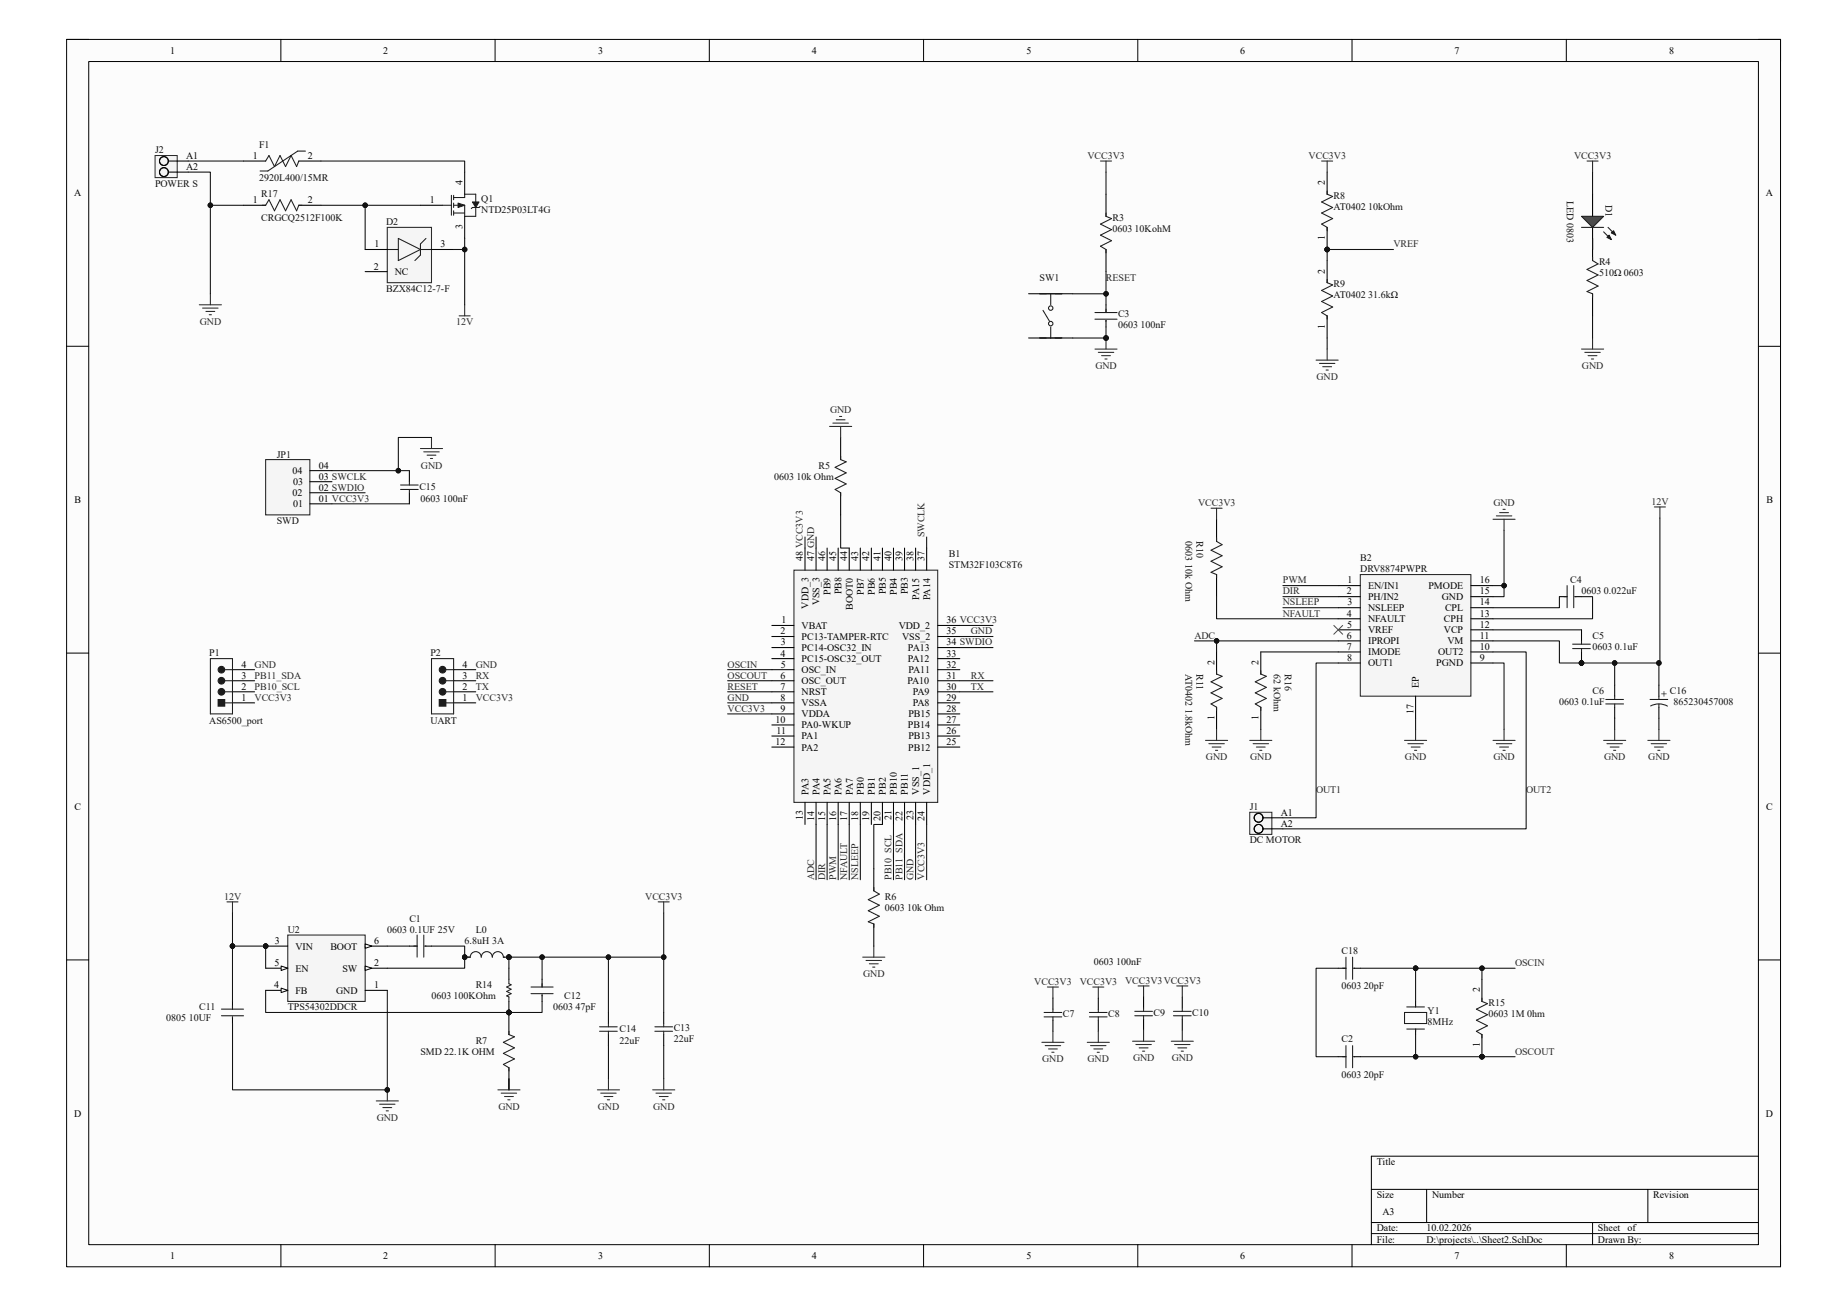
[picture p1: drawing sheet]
<svg xmlns="http://www.w3.org/2000/svg" width="297mm" height="210mm" viewBox="0 0 297 210" stroke-linecap="round" stroke-linejoin="round" font-family="sans-serif">
<path d="M10.7 6.3h275.6v197.4h-275.6z" fill-rule="evenodd" fill="#fcfcfc"/>
<path d="M10.7 6.3h275.6v197.4h-275.6z" fill="none" stroke="#000" stroke-width=".16"/>
<path d="M14.3 9.9h268.5v190.3h-268.5z" fill-rule="evenodd" fill="#fcfcfc"/>
<g fill="none" stroke="#000" stroke-width=".16">
<path d="M10.7 6.3h3.6M14.3 9.9h268.5v190.3h-268.5zM45.2 6.3v3.6M79.6 6.3v3.6M114.1 6.3v3.6M148.5 6.3v3.6M183 6.3v3.6M217.4 6.3v3.6M251.9 6.3v3.6M282.8 6.3h3.5v3.6M10.7 55.7h3.6M282.8 55.7h3.5"/>
<path d="M10.7 105h3.6M282.8 105h3.5M10.7 154.4h3.6M282.8 154.4h3.5M220.5 191.3h62.3M220.5 196.6h62.3M220.5 198.4h62.3M229.4 191.3v5.3M256.1 196.6v3.6M265 191.3v5.3M282.8 185.9h-62.3v14.3M45.2 200.2v3.5"/>
<path d="M79.6 200.2v3.5M114.1 200.2v3.5M148.5 200.2v3.5M183 200.2v3.5M217.4 200.2v3.5M251.9 200.2v3.5M286.3 200.2v3.5"/>
</g>
<path d="M127.7 91.7h23.1v37.3h-23.1z" fill-rule="evenodd" fill="#f5f5f5"/>
<path d="M127.7 91.7h23.1v37.3h-23.1z" fill="none" stroke="#262626" stroke-width=".17"/>
<g fill="none" stroke="#000" stroke-width=".17">
<path d="M129.5 88.1v3.6M131.2 88.1v3.6M133 88.1v3.6M134.8 88.1v3.6M136.6 88.1v3.6M138.3 88.1v3.6M140.1 88.1v3.6M141.9 88.1v3.6M143.7 88.1v3.6M145.5 88.1v3.6M147.2 88.1v3.6M149 88.1v3.6"/>
<path d="M124.1 100.6h3.6M124.1 102.4h3.6M124.1 104.1h3.6M124.1 105.9h3.6M124.1 107.7h3.6M124.1 109.5h3.6M124.1 111.2h3.6M124.1 113h3.6M124.1 114.8h3.6M124.1 116.6h3.6M124.1 118.4h3.6M150.8 100.6h3.5"/>
<path d="M150.8 102.4h3.5M150.8 104.1h3.5M150.8 105.9h3.5M150.8 107.7h3.5M150.8 109.5h3.5M150.8 111.2h3.5M150.8 113h3.5M150.8 114.8h3.5M150.8 116.6h3.5M150.8 118.4h3.5M124.1 120.1h3.6M129.5 129v3.6"/>
<path d="M131.2 129v3.6M133 129v3.6M134.8 129v3.6M136.6 129v3.6M138.3 129v3.6M140.1 129v3.6M141.9 129v3.6M143.7 129v3.6M145.5 129v3.6M147.2 129v3.6M149 129v3.6M150.8 120.1h3.5"/>
<path d="M215.2 155.7h1.2M217.7 155.7h1M215.2 169.9h1.2M217.7 169.9h1"/>
</g>
<path d="M215.9 155.7h.5M216.4 153.9v3.6M217.5 153.9v3.6M217.7 155.7h.2M215.9 169.9h.5M216.4 168.1v3.6M217.5 168.1v3.6M217.7 169.9h.2" fill="none" stroke="#1c1c1c" stroke-width=".17"/>
<circle cx="238.3" cy="169.9" r=".36" fill="#0e0e0e"/>
<circle cx="238.3" cy="169.9" r=".36" fill="none" stroke="#0e0e0e" stroke-width=".16"/>
<path d="M238.3 166.4v3.5" fill="none" stroke="#000" stroke-width=".17"/>
<circle cx="238.3" cy="169.9" r=".36" fill="#0e0e0e"/>
<circle cx="238.3" cy="169.9" r=".36" fill="none" stroke="#0e0e0e" stroke-width=".16"/>
<path d="M177.9 31.2v3.6M177.9 40.1v3.6M177.9 49v1.3M177.9 51.5v1.1M238.3 157.5v3.5" fill="none" stroke="#000" stroke-width=".17"/>
<path d="M177.9 34.3v.5l.8 .3-1.7 .9 1.7 .9-1.7 .9 1.7 .9-1.7 .9 .9 .5v.6M176.1 50.3h3.5M176.1 51.3h3.5M177.9 49.7v.6M177.9 51.5v.2M238.3 160.5v.5l.9 .4-1.8 .9 1.8 .9-1.8 .9 1.8 .9-1.8 .8 .9 .6v.5" fill="none" stroke="#1c1c1c" stroke-width=".17"/>
<path d="M177 25.9h1.7M177.9 25.9v1.8M176.1 56.1h3.5M176.6 56.7h2.5M177.1 57.2h1.5M177.7 57.7h.3M177.9 54.4v1.7" fill="none" stroke="#262626" stroke-width=".17"/>
<circle cx="177.9" cy="54.4" r=".36" fill="#0e0e0e"/>
<circle cx="177.9" cy="54.4" r=".36" fill="none" stroke="#0e0e0e" stroke-width=".16"/>
<path d="M256.1 31.2v3.6M256.1 36.6v3.5M165.4 54.4h7.1M165.4 47.2h7.1" fill="none" stroke="#000" stroke-width=".17"/>
<g fill="none" stroke="#1c1c1c" stroke-width=".17">
<path d="M167.2 54.4h3.5M167.2 47.2h3.5M167.7 49.9l1.1 1.8M169 47.2v1.8M169 52.6v1.8"/>
<circle cx="169" cy="49.5" r=".36"/>
<circle cx="169" cy="52" r=".36"/>
</g>
<path d="M254.3 34.8h3.6l-1.8 1.8z" fill="#4c4c4c"/>
<path d="M254.3 34.8h3.6l-1.8 1.8zM257.9 37.3l1.2 1.2M258.6 36.6l1.2 1.2" fill="none" stroke="#1c1c1c" stroke-width=".17"/>
<path d="M258.8 37.8l.3 .7-.7-.3z" fill="#1c1c1c"/>
<path d="M258.8 37.8l.3 .7-.7-.3z" fill="none" stroke="#1c1c1c" stroke-width=".17"/>
<path d="M259.1 37.5l.4-.4 .3 .7z" fill="#1c1c1c"/>
<path d="M254.3 36.6h3.6M259.1 37.5l.4-.4 .3 .7zM256.1 41.4v.5l.9 .5-1.8 .9 1.8 .9-1.8 .9 1.8 .9-1.8 .9 .9 .3v.6" fill="none" stroke="#1c1c1c" stroke-width=".17"/>
<path d="M256.1 38.3v3.6M256.1 47.2v3.6" fill="none" stroke="#000" stroke-width=".17"/>
<path d="M218.7 92.4h17.8v19.6h-17.8z" fill-rule="evenodd" fill="#f5f5f5"/>
<path d="M218.7 92.4h17.8v19.6h-17.8zM240.1 83.5h3.5M240.6 83h2.5M241.2 82.4h1.4M241.7 81.9h.3M241.9 83.5v1.8M240.1 119.1h3.5M240.6 119.6h2.5M241.9 117.3v1.8M241.2 120.1h1.4M241.7 120.7h.3" fill="none" stroke="#262626" stroke-width=".17"/>
<g fill="none" stroke="#000" stroke-width=".17">
<path d="M215.2 94.2h3.5M215.2 95.9h3.5M215.2 97.7h3.5M215.2 99.5h3.5M236.5 94.2h3.6M236.5 95.9h3.6M236.5 97.7h3.6M236.5 99.5h3.6M215.2 101.3h3.5M215.2 103.1h3.5M215.2 104.8h3.5M215.2 106.6h3.5"/>
<path d="M227.6 112v3.5M236.5 101.3h3.6M236.5 103.1h3.6M236.5 104.8h3.6M236.5 106.6h3.6"/>
</g>
<circle cx="254.3" cy="106.6" r=".36" fill="#0e0e0e"/>
<circle cx="254.3" cy="106.6" r=".36" fill="none" stroke="#0e0e0e" stroke-width=".16"/>
<path d="M254.3 104.8v1.8" fill="none" stroke="#000" stroke-width=".17"/>
<circle cx="254.3" cy="106.6" r=".36" fill="#0e0e0e"/>
<circle cx="254.3" cy="106.6" r=".36" fill="none" stroke="#0e0e0e" stroke-width=".16"/>
<g fill="none" stroke="#000" stroke-width=".17">
<path d="M135.2 70.4v3.5M135.2 79.2v3.6M250.8 95.9h1.2M253.2 95.9h1.1M254.3 101.3v1.8M259.7 110.2v1.8M259.7 113.7v1.8M140.5 139.7v3.6M140.5 148.6v3.5M169.3 160.5v1.8M169.3 164.1v1.7M176.6 160.5v1.8"/>
<path d="M176.6 164.1v1.7M183.9 160.3v1.8M183.9 163.9v1.8M190.1 160.3v1.8M190.1 163.9v1.8"/>
</g>
<g fill="none" stroke="#1c1c1c" stroke-width=".17">
<path d="M135.2 73.4v.5l.9 .4-1.8 .9 1.8 .8-1.8 .9 1.8 .9-1.8 .9 .9 .5v.6M251.5 95.9h.5M252 94.2v3.5M253.1 94.2v3.5M253.2 95.9h.2M252.9 103.6h2.8M252.9 104.3h2.8M254.3 103.1v.5M254.3 104.3v.5M258.2 113.2h2.9M258.2 112.5h2.9M259.7 112v.5"/>
<path d="M259.7 113.2v.5M140.5 142.7v.6l.9 .5-1.8 .9 1.8 .9-1.8 .9 1.8 .8-1.8 .9 .9 .4v.5M167.9 162.8h2.8M167.9 163.5h2.8M169.3 162.3v.5M169.3 163.5v.6M175.2 162.8h2.8M175.2 163.5h2.8M176.6 162.3v.5M176.6 163.5v.6M182.5 162.6h2.8M182.5 163.3h2.8"/>
<path d="M183.9 162.1v.5M183.9 163.3v.6M188.7 162.6h2.8M188.7 163.3h2.8M190.1 162.1v.5M190.1 163.3v.6"/>
</g>
<g fill="none" stroke="#262626" stroke-width=".17">
<path d="M133.4 68.6h3.6M133.9 68h2.5M134.5 67.5h1.4M135 67h.4M135.2 68.6v1.8M257.9 119.1h3.5M258.4 119.6h2.5M259.7 117.3v1.8M258.9 120.1h1.5M259.5 120.7h.3M138.7 153.9h3.6M139.3 154.5h2.5"/>
<path d="M139.8 155h1.4M140.3 155.5h.4M140.5 152.1v1.8M168.4 158.7h1.8M169.3 158.7v1.8M175.7 158.7h1.8M176.6 158.7v1.8M183 158.5h1.8M183.9 158.5v1.8M189.2 158.5h1.8M190.1 158.5v1.8M167.5 167.6h3.6"/>
<path d="M168.1 168.1h2.5M168.6 168.7h1.4M169.1 169.2h.4M169.3 165.8v1.8M174.8 167.6h3.6M175.4 168.1h2.5M175.9 168.7h1.4M176.4 169.2h.4M176.6 165.8v1.8M182.1 167.4h3.6M182.7 168h2.4M183.2 168.5h1.4"/>
<path d="M183.7 169h.4M183.9 165.7v1.7M188.3 167.4h3.6M188.9 168h2.5M189.4 168.5h1.4M189.9 169h.4M190.1 165.7v1.7"/>
</g>
<circle cx="42.7" cy="152.1" r=".36" fill="#0e0e0e"/>
<circle cx="42.7" cy="152.1" r=".36" fill="none" stroke="#0e0e0e" stroke-width=".16"/>
<path d="M46.3 150.4h12.4v10.6h-12.4z" fill-rule="evenodd" fill="#f5f5f5"/>
<path d="M46.3 150.4h12.4v10.6h-12.4z" fill="none" stroke="#262626" stroke-width=".17"/>
<path d="M42.7 152.1h3.6" fill="none" stroke="#000" stroke-width=".17"/>
<circle cx="42.7" cy="152.1" r=".36" fill="#0e0e0e"/>
<circle cx="42.7" cy="152.1" r=".36" fill="none" stroke="#0e0e0e" stroke-width=".16"/>
<path d="M58.7 152.1h3.6" fill="none" stroke="#000" stroke-width=".17"/>
<path d="M58.7 151.8l1.1 .3-1.1 .4z" fill="#fbfbfb"/>
<path d="M58.7 151.8l1.1 .3-1.1 .4z" fill="none" stroke="#000" stroke-width=".16"/>
<path d="M42.7 155.7h3.6" fill="none" stroke="#000" stroke-width=".17"/>
<path d="M45.2 155.3l1.1 .4-1.1 .4z" fill="#fbfbfb"/>
<path d="M45.2 155.3l1.1 .4-1.1 .4z" fill="none" stroke="#000" stroke-width=".16"/>
<path d="M42.7 159.3h3.6" fill="none" stroke="#000" stroke-width=".17"/>
<path d="M45.2 158.9l1.1 .4-1.1 .3z" fill="#fbfbfb"/>
<path d="M45.2 158.9l1.1 .4-1.1 .3z" fill="none" stroke="#000" stroke-width=".16"/>
<path d="M58.7 155.7h3.6" fill="none" stroke="#000" stroke-width=".17"/>
<path d="M58.7 155.3l1.1 .4-1.1 .4z" fill="#fbfbfb"/>
<path d="M58.7 155.3l1.1 .4-1.1 .4z" fill="none" stroke="#000" stroke-width=".16"/>
<path d="M58.7 159.3h3.6" fill="none" stroke="#000" stroke-width=".17"/>
<circle cx="74.7" cy="153.9" r=".36" fill="#0e0e0e"/>
<circle cx="74.7" cy="153.9" r=".36" fill="none" stroke="#0e0e0e" stroke-width=".16"/>
<circle cx="81.8" cy="153.9" r=".36" fill="#0e0e0e"/>
<circle cx="81.8" cy="153.9" r=".36" fill="none" stroke="#0e0e0e" stroke-width=".16"/>
<path d="M74.7 153.9h.9" fill="none" stroke="#000" stroke-width=".17"/>
<circle cx="74.7" cy="153.9" r=".36" fill="#0e0e0e"/>
<circle cx="74.7" cy="153.9" r=".36" fill="none" stroke="#0e0e0e" stroke-width=".16"/>
<path d="M80.9 153.9h.9" fill="none" stroke="#000" stroke-width=".17"/>
<circle cx="81.8" cy="153.9" r=".36" fill="#0e0e0e"/>
<circle cx="81.8" cy="153.9" r=".36" fill="none" stroke="#0e0e0e" stroke-width=".16"/>
<path d="M75.3 153.9h.3a.89 .89 0 0 1 .9-.9 .89 .89 0 0 1 .9 .9 .89 .89 0 0 1 .9-.9 .89 .89 0 0 1 .9 .9 .89 .89 0 0 1 .9-.9 .89 .89 0 0 1 .8 .9h.2" fill="none" stroke="#1c1c1c" stroke-width=".17"/>
<circle cx="81.8" cy="162.8" r=".36" fill="#0e0e0e"/>
<circle cx="81.8" cy="162.8" r=".36" fill="none" stroke="#0e0e0e" stroke-width=".16"/>
<path d="M81.8 155.7v1.8M81.8 161v1.8" fill="none" stroke="#000" stroke-width=".17"/>
<circle cx="81.8" cy="162.8" r=".36" fill="#0e0e0e"/>
<circle cx="81.8" cy="162.8" r=".36" fill="none" stroke="#0e0e0e" stroke-width=".16"/>
<path d="M81.8 157.5v.7l.4 .2-.7 .3 .7 .4-.7 .3 .7 .4-.7 .3 .3 .2v.7" fill="none" stroke="#1c1c1c" stroke-width=".17"/>
<circle cx="81.8" cy="162.8" r=".36" fill="#0e0e0e"/>
<circle cx="81.8" cy="162.8" r=".36" fill="none" stroke="#0e0e0e" stroke-width=".16"/>
<path d="M81.8 162.8v3.6M81.8 171.7v3.6" fill="none" stroke="#000" stroke-width=".17"/>
<circle cx="81.8" cy="162.8" r=".36" fill="#0e0e0e"/>
<circle cx="81.8" cy="162.8" r=".36" fill="none" stroke="#0e0e0e" stroke-width=".16"/>
<path d="M66.5 152.1h.6M67.1 150.4v3.5M68.1 150.4v3.5M68.3 152.1h.2M35.6 162.3h3.6M35.6 163.3h3.6M37.4 161.7v.6M37.4 163.5v.2M81.8 165.8v.6l.9 .3-1.8 .9 1.8 .9-1.8 .9 1.8 .9-1.8 .9 .9 .5v.5" fill="none" stroke="#1c1c1c" stroke-width=".17"/>
<path d="M65.8 152.1h1.3M68.3 152.1h1.1M37.4 161v1.3M37.4 163.5v1.1" fill="none" stroke="#000" stroke-width=".17"/>
<path d="M60.5 177h3.6M61 177.6h2.5M61.6 178.1h1.4M62.1 178.6h.4M62.3 175.3v1.7" fill="none" stroke="#262626" stroke-width=".17"/>
<circle cx="62.3" cy="175.3" r=".36" fill="#0e0e0e"/>
<circle cx="62.3" cy="175.3" r=".36" fill="none" stroke="#0e0e0e" stroke-width=".16"/>
<g fill="none" stroke="#262626" stroke-width=".17">
<path d="M36.5 145h1.8M37.4 145v1.8M105.8 145h1.8M106.7 145v1.8M80.1 175.3h3.5M80.6 175.8h2.5M81.1 176.3h1.4M81.7 176.9h.3M81.8 173.5v1.8M96.1 175.3h3.5M96.6 175.8h2.5M97.1 176.3h1.5"/>
<path d="M97.7 176.9h.3M97.8 173.5v1.8M105 175.3h3.5M105.5 175.8h2.5M106 176.3h1.4M106.6 176.9h.3M106.7 173.5v1.8"/>
</g>
<path d="M87.2 157.5v1.2M87.2 160v1M97.8 162.8v1.8M97.8 166.4v1.7M106.7 162.8v1.8M106.7 166.4v1.7" fill="none" stroke="#000" stroke-width=".17"/>
<path d="M85.4 158.7h3.5M85.4 159.8h3.5M87.2 158.2v.5M87.2 160v.1M96.4 165.1h2.9M96.4 165.8h2.9M97.8 164.6v.5M97.8 165.8v.6M105.3 165.1h2.9M105.3 165.8h2.9M106.7 164.6v.5M106.7 165.8v.6" fill="none" stroke="#1c1c1c" stroke-width=".17"/>
<path d="M42.7 73.9h7.1v8.9h-7.1z" fill-rule="evenodd" fill="#f5f5f5"/>
<g fill="none" stroke="#262626" stroke-width=".17">
<path d="M42.7 73.9h7.1v8.9h-7.1zM67.6 72.1h3.6M68.1 72.7h2.5M68.7 73.2h1.4M69.2 73.7h.4M69.4 70.4v1.7M194.7 81.7h1.8M195.6 81.7v1.8M266 81.5h1.8M266.9 81.5v1.8M193.9 119.1h3.5M194.4 119.6h2.5"/>
<path d="M195.6 117.3v1.8M201 119.1h3.5M201.5 119.6h2.5M202.7 117.3v1.8M265 119.1h3.5M265.5 119.6h2.5M266.8 117.3v1.8M194.9 120.1h1.4M195.5 120.7h.3M202 120.1h1.5M202.6 120.7h.3M266 120.1h1.5"/>
<path d="M266.6 120.7h.3"/>
</g>
<path d="M49.8 79.2h3.6M49.8 77.5h3.6M49.8 75.7h3.6M65.8 75.7v1.8M65.8 79.2v1.8M49.8 81h3.6M195.6 83.5v3.6M195.6 92.4v3.5M195.6 104.8v3.6M195.6 113.7v3.6M266.8 110.2v1.8M266.8 113.7v1.8" fill="none" stroke="#000" stroke-width=".17"/>
<path d="M64.4 78h2.9M64.4 78.7h2.9M65.8 77.5v.5M65.8 78.7v.5M195.6 86.5v.6l.9 .5-1.8 .9 1.8 .9-1.8 .9 1.8 .8-1.8 .9 .9 .4v.5M195.6 107.9v.5l.9 .4-1.8 .8 1.8 .9-1.8 .9 1.8 .9-1.8 .9 .9 .5v.6M265.3 112.5h2.9M265.4 113.5a2.83 2.83 0 0 1 2.7 0M266.8 112v.5M266.8 113.2v.5" fill="none" stroke="#1c1c1c" stroke-width=".17"/>
<circle cx="213.4" cy="40.1" r=".36" fill="#0e0e0e"/>
<circle cx="213.4" cy="40.1" r=".36" fill="none" stroke="#0e0e0e" stroke-width=".16"/>
<path d="M213.4 36.6v3.5" fill="none" stroke="#000" stroke-width=".17"/>
<circle cx="213.4" cy="40.1" r=".36" fill="#0e0e0e"/>
<circle cx="213.4" cy="40.1" r=".36" fill="none" stroke="#0e0e0e" stroke-width=".16"/>
<path d="M213.4 27.7v3.5M213.4 41.9v3.6M213.4 50.8v3.6M202.7 104.8v3.6M202.7 113.7v3.6" fill="none" stroke="#000" stroke-width=".17"/>
<path d="M213.4 30.7v.5l.9 .4-1.8 .9 1.8 .9-1.8 .9 1.8 .8-1.8 .9 .9 .6v.5M213.4 44.9v.6l.9 .3-1.8 .9 1.8 .9-1.8 .9 1.8 .9-1.8 .9 .9 .5v.5M202.7 107.9v.5l.9 .4-1.7 .8 1.7 .9-1.7 .9 1.7 .9-1.7 .9 .8 .5v.6" fill="none" stroke="#1c1c1c" stroke-width=".17"/>
<path d="M212.5 25.9h1.8M213.4 25.9v1.8M211.6 57.9h3.6M212.2 58.4h2.5M212.7 59h1.4M213.2 59.5h.4M213.4 56.1v1.8M225.9 119.1h3.5M226.4 119.6h2.5M227.6 117.3v1.8M226.9 120.1h1.5M227.5 120.7h.3" fill="none" stroke="#262626" stroke-width=".17"/>
<path d="M24.9 25h3.6v3.6h-3.6z" fill-rule="evenodd" fill="#f5f5f5"/>
<path d="M24.9 25h3.6v3.6h-3.6z" fill="none" stroke="#262626" stroke-width=".16"/>
<g fill="none" stroke="#000" stroke-width=".17">
<path d="M27.1 25.9h3.2M27.1 27.7h3.2"/>
<circle cx="26.4" cy="25.9" r=".71"/>
<circle cx="26.4" cy="27.7" r=".71"/>
</g>
<path d="M214.5 100.6l1.4 1.4M215.9 100.6l-1.4 1.4" fill="none" stroke="#4c4c4c" stroke-width=".16"/>
<path d="M201 130.6h3.5v3.6h-3.5z" fill-rule="evenodd" fill="#f5f5f5"/>
<path d="M201 130.6h3.5v3.6h-3.5z" fill="none" stroke="#262626" stroke-width=".16"/>
<g fill="none" stroke="#000" stroke-width=".17">
<path d="M39.2 33h3.5M48.1 33h3.5M67.6 33h3.6M74.7 27.7v3.5M74.7 34.8v3.5M203.1 131.5h3.2M203.1 133.3h3.2"/>
<circle cx="202.4" cy="133.3" r=".71"/>
<circle cx="202.4" cy="131.5" r=".71"/>
</g>
<path d="M42.2 33h.5l.6-.9 .8 1.8 .9-1.8 .9 1.8 .9-1.8 .9 1.8 .4-.9h.5M71.2 33h1.4M72.6 31.4v3.2M72.9 33h1.8v1.8h1.8v-1.4M72.9 31.8h1.8v-.6h1.8v1.3M72.9 34.3h1.8M72.9 31.4v.7M72.9 32.7v.7M72.9 33.9v.7" fill="none" stroke="#1c1c1c" stroke-width=".17"/>
<path d="M76 32.5h1l-.5 .9z" fill="#1c1c1c"/>
<path d="M76 32.5h1l-.5 .9z" fill="none" stroke="#1c1c1c" stroke-width=".16"/>
<path d="M77.2 33.2l-.2 .2h-1l-.2 .1" fill="none" stroke="#1c1c1c" stroke-width=".17"/>
<path d="M73.7 32.7l1 .3-1 .4z" fill="#1c1c1c"/>
<path d="M73.7 32.7l1 .3-1 .4z" fill="none" stroke="#1c1c1c" stroke-width=".16"/>
<path d="M62.3 36.6h7.1v8.9h-7.1z" fill-rule="evenodd" fill="#f5f5f5"/>
<path d="M62.3 36.6h7.1v8.9h-7.1zM32 49h3.6M32.6 49.5h2.5M33.1 50.1h1.4M33.6 50.6h.4M33.8 47.2v1.8" fill="none" stroke="#262626" stroke-width=".17"/>
<path d="M42.7 25.9l.6-.9 .8 1.8 .9-1.8 .9 1.8 .9-1.8 .9 1.8 .4-.9M49.1 24.3h-1.2l-4.8 3.2h-1.3M64.1 38.3l3.5 1.8-3.5 1.8zM68.5 38.3l-.9 .9v1.8l-.9 .9M62.3 40.1h1.8M67.6 40.1h1.8M36.1 109.5h1.3" fill="none" stroke="#1c1c1c" stroke-width=".17"/>
<path d="M39.2 25.9h3.5M48.1 25.9h3.5M58.7 40.1h3.6M58.7 43.7h3.6M69.4 40.1h3.5M37.4 113h3.5M37.4 111.2h3.5M37.4 109.5h3.5" fill="none" stroke="#000" stroke-width=".17"/>
<circle cx="35.6" cy="109.5" r=".53" fill="#1c1c1c"/>
<g fill="none" stroke="#1c1c1c" stroke-width=".17">
<path d="M36.1 111.2h1.3"/>
<circle cx="35.6" cy="109.5" r=".53"/>
</g>
<circle cx="35.6" cy="111.2" r=".53" fill="#1c1c1c"/>
<g fill="none" stroke="#1c1c1c" stroke-width=".17">
<path d="M36.1 113h1.3M36.1 107.7h1.3"/>
<circle cx="35.6" cy="111.2" r=".53"/>
</g>
<path d="M37.4 107.7h3.5" fill="none" stroke="#000" stroke-width=".17"/>
<circle cx="35.6" cy="107.7" r=".53" fill="#1c1c1c"/>
<circle cx="35.6" cy="107.7" r=".53" fill="none" stroke="#1c1c1c" stroke-width=".17"/>
<path d="M35.1 112.5h1v1.1h-1z" fill-rule="evenodd" fill="#1c1c1c"/>
<path d="M33.8 105.9h3.6v8.9h-3.6zM35.1 112.5h1v1.1h-1zM71.7 109.5h1.2" fill="none" stroke="#1c1c1c" stroke-width=".17"/>
<path d="M72.9 113h3.6M72.9 111.2h3.6M72.9 109.5h3.6" fill="none" stroke="#000" stroke-width=".17"/>
<circle cx="71.2" cy="109.5" r=".53" fill="#1c1c1c"/>
<g fill="none" stroke="#1c1c1c" stroke-width=".17">
<path d="M71.7 111.2h1.2"/>
<circle cx="71.2" cy="109.5" r=".53"/>
</g>
<circle cx="71.2" cy="111.2" r=".53" fill="#1c1c1c"/>
<g fill="none" stroke="#1c1c1c" stroke-width=".17">
<path d="M71.7 113h1.2M71.7 107.7h1.2"/>
<circle cx="71.2" cy="111.2" r=".53"/>
</g>
<path d="M72.9 107.7h3.6" fill="none" stroke="#000" stroke-width=".17"/>
<circle cx="71.2" cy="107.7" r=".53" fill="#1c1c1c"/>
<circle cx="71.2" cy="107.7" r=".53" fill="none" stroke="#1c1c1c" stroke-width=".17"/>
<path d="M70.6 112.5h1.1v1.1h-1.1z" fill-rule="evenodd" fill="#1c1c1c"/>
<path d="M69.4 105.9h3.5v8.9h-3.5zM70.6 112.5h1.1v1.1h-1.1zM225.9 162.8h3.5v1.8h-3.5zM226.2 165.5h2.9M226.2 161.9h2.9M227.6 161.7v.2M227.6 165.5v.3" fill="none" stroke="#1c1c1c" stroke-width=".17"/>
<path d="M255.2 25.9h1.8M256.1 25.9v1.8M73.8 50.8h1.8M74.7 49v1.8M254.3 56.1h3.6M254.8 56.7h2.5M255.4 57.2h1.4M255.9 57.7h.4M256.1 54.4v1.7" fill="none" stroke="#262626" stroke-width=".17"/>
<path d="M227.6 161v.9M227.6 165.5v.9" fill="none" stroke="#000" stroke-width=".17"/>
<path d="M215.2 155.7h-3.6v14.2h3.6M218.7 155.7h8.9" fill="none" stroke="#0e0e0e" stroke-width=".17"/>
<circle cx="227.6" cy="155.7" r=".36" fill="#0e0e0e"/>
<circle cx="227.6" cy="155.7" r=".36" fill="none" stroke="#0e0e0e" stroke-width=".16"/>
<path d="M227.6 155.7h10.7v1.8" fill="none" stroke="#0e0e0e" stroke-width=".17"/>
<circle cx="227.6" cy="155.7" r=".36" fill="#0e0e0e"/>
<circle cx="227.6" cy="155.7" r=".36" fill="none" stroke="#0e0e0e" stroke-width=".16"/>
<circle cx="238.3" cy="155.7" r=".36" fill="#0e0e0e"/>
<circle cx="238.3" cy="155.7" r=".36" fill="none" stroke="#0e0e0e" stroke-width=".16"/>
<path d="M238.3 155.7h5.3" fill="none" stroke="#0e0e0e" stroke-width=".17"/>
<circle cx="238.3" cy="155.7" r=".36" fill="#0e0e0e"/>
<circle cx="238.3" cy="155.7" r=".36" fill="none" stroke="#0e0e0e" stroke-width=".16"/>
<path d="M238.3 169.9h5.3" fill="none" stroke="#0e0e0e" stroke-width=".17"/>
<circle cx="238.3" cy="169.9" r=".36" fill="#0e0e0e"/>
<circle cx="238.3" cy="169.9" r=".36" fill="none" stroke="#0e0e0e" stroke-width=".16"/>
<path d="M177.9 52.6v1.8M117 107.7h7.1M117 109.5h7.1" fill="none" stroke="#0e0e0e" stroke-width=".17"/>
<circle cx="177.9" cy="54.4" r=".36" fill="#0e0e0e"/>
<circle cx="177.9" cy="54.4" r=".36" fill="none" stroke="#0e0e0e" stroke-width=".16"/>
<path d="M172.5 54.4h5.4" fill="none" stroke="#0e0e0e" stroke-width=".17"/>
<circle cx="177.9" cy="54.4" r=".36" fill="#0e0e0e"/>
<circle cx="177.9" cy="54.4" r=".36" fill="none" stroke="#0e0e0e" stroke-width=".16"/>
<path d="M256.1 38.3v1.8M177.9 43.7v5.3M117 111.2h7.1" fill="none" stroke="#0e0e0e" stroke-width=".17"/>
<circle cx="177.9" cy="47.2" r=".36" fill="#0e0e0e"/>
<circle cx="177.9" cy="47.2" r=".36" fill="none" stroke="#0e0e0e" stroke-width=".16"/>
<path d="M254.3 95.9h1.8v3.6h-16M240.1 103.1h10.7v3.5h3.5M240.1 101.3h14.2" fill="none" stroke="#0e0e0e" stroke-width=".17"/>
<circle cx="254.3" cy="106.6" r=".36" fill="#0e0e0e"/>
<circle cx="254.3" cy="106.6" r=".36" fill="none" stroke="#0e0e0e" stroke-width=".16"/>
<path d="M135.2 82.8v5.3h1.4M250.8 95.9v1.8h-10.7M117 114.8h7.1M117 113h7.1M154.3 100.6h5.4M147.2 132.6v8.9M37.4 146.8v5.3" fill="none" stroke="#0e0e0e" stroke-width=".17"/>
<circle cx="37.4" cy="152.1" r=".36" fill="#0e0e0e"/>
<circle cx="37.4" cy="152.1" r=".36" fill="none" stroke="#0e0e0e" stroke-width=".16"/>
<path d="M62.3 159.3v16h-24.9v-10.7" fill="none" stroke="#0e0e0e" stroke-width=".17"/>
<circle cx="62.3" cy="175.3" r=".36" fill="#0e0e0e"/>
<circle cx="62.3" cy="175.3" r=".36" fill="none" stroke="#0e0e0e" stroke-width=".16"/>
<path d="M42.7 159.3v3.5h39.1M62.3 152.1h3.5" fill="none" stroke="#0e0e0e" stroke-width=".17"/>
<circle cx="81.8" cy="162.8" r=".36" fill="#0e0e0e"/>
<circle cx="81.8" cy="162.8" r=".36" fill="none" stroke="#0e0e0e" stroke-width=".16"/>
<path d="M87.2 161v1.8h-5.4M97.8 168.1v5.4" fill="none" stroke="#0e0e0e" stroke-width=".17"/>
<circle cx="81.8" cy="162.8" r=".36" fill="#0e0e0e"/>
<circle cx="81.8" cy="162.8" r=".36" fill="none" stroke="#0e0e0e" stroke-width=".16"/>
<path d="M81.8 153.9v1.8" fill="none" stroke="#0e0e0e" stroke-width=".17"/>
<circle cx="81.8" cy="153.9" r=".36" fill="#0e0e0e"/>
<circle cx="81.8" cy="153.9" r=".36" fill="none" stroke="#0e0e0e" stroke-width=".16"/>
<path d="M87.2 153.9v3.6" fill="none" stroke="#0e0e0e" stroke-width=".17"/>
<circle cx="87.2" cy="153.9" r=".36" fill="#0e0e0e"/>
<circle cx="87.2" cy="153.9" r=".36" fill="none" stroke="#0e0e0e" stroke-width=".16"/>
<path d="M106.7 146.8v7.1h-24.9" fill="none" stroke="#0e0e0e" stroke-width=".17"/>
<circle cx="81.8" cy="153.9" r=".36" fill="#0e0e0e"/>
<circle cx="81.8" cy="153.9" r=".36" fill="none" stroke="#0e0e0e" stroke-width=".16"/>
<circle cx="87.2" cy="153.9" r=".36" fill="#0e0e0e"/>
<circle cx="87.2" cy="153.9" r=".36" fill="none" stroke="#0e0e0e" stroke-width=".16"/>
<circle cx="97.8" cy="153.9" r=".36" fill="#0e0e0e"/>
<circle cx="97.8" cy="153.9" r=".36" fill="none" stroke="#0e0e0e" stroke-width=".16"/>
<circle cx="106.7" cy="153.9" r=".36" fill="#0e0e0e"/>
<circle cx="106.7" cy="153.9" r=".36" fill="none" stroke="#0e0e0e" stroke-width=".16"/>
<path d="M256.1 27.7v3.5M53.4 75.7h12.4M206.3 94.2h8.9M206.3 95.9h8.9M206.3 97.7h8.9" fill="none" stroke="#0e0e0e" stroke-width=".17"/>
<circle cx="64.1" cy="75.7" r=".36" fill="#0e0e0e"/>
<circle cx="64.1" cy="75.7" r=".36" fill="none" stroke="#0e0e0e" stroke-width=".16"/>
<path d="M213.4 40.1h10.7M53.4 81h12.4" fill="none" stroke="#0e0e0e" stroke-width=".17"/>
<circle cx="213.4" cy="40.1" r=".36" fill="#0e0e0e"/>
<circle cx="213.4" cy="40.1" r=".36" fill="none" stroke="#0e0e0e" stroke-width=".16"/>
<path d="M213.4 40.1v1.8" fill="none" stroke="#0e0e0e" stroke-width=".17"/>
<circle cx="213.4" cy="40.1" r=".36" fill="#0e0e0e"/>
<circle cx="213.4" cy="40.1" r=".36" fill="none" stroke="#0e0e0e" stroke-width=".16"/>
<path d="M213.4 54.4v1.7M69.4 70.4h-5.3v5.3M202.7 104.8h12.5M215.2 106.6h-3.6v24.9h-5.3M240.1 104.8h5.3v28.5h-39.1M131.2 132.6v8.9M133 132.6v8.9M134.8 132.6v8.9M136.6 132.6v8.9" fill="none" stroke="#0e0e0e" stroke-width=".17"/>
<circle cx="64.1" cy="75.7" r=".36" fill="#0e0e0e"/>
<circle cx="64.1" cy="75.7" r=".36" fill="none" stroke="#0e0e0e" stroke-width=".16"/>
<path d="M51.6 33h16M256.1 50.8v3.6M138.3 132.6v8.9M141.9 132.6h-1.4v7.1M145.5 132.6v8.9" fill="none" stroke="#0e0e0e" stroke-width=".17"/>
<circle cx="58.7" cy="33" r=".36" fill="#0e0e0e"/>
<circle cx="58.7" cy="33" r=".36" fill="none" stroke="#0e0e0e" stroke-width=".16"/>
<path d="M58.7 33v7.1" fill="none" stroke="#0e0e0e" stroke-width=".17"/>
<circle cx="58.7" cy="33" r=".36" fill="#0e0e0e"/>
<circle cx="58.7" cy="33" r=".36" fill="none" stroke="#0e0e0e" stroke-width=".16"/>
<path d="M30.3 25.9h8.9M51.6 25.9h23.1v1.8M74.7 38.3v1.8h-1.8" fill="none" stroke="#0e0e0e" stroke-width=".17"/>
<circle cx="74.7" cy="40.1" r=".36" fill="#0e0e0e"/>
<circle cx="74.7" cy="40.1" r=".36" fill="none" stroke="#0e0e0e" stroke-width=".16"/>
<path d="M33.8 33h5.4" fill="none" stroke="#0e0e0e" stroke-width=".17"/>
<circle cx="33.8" cy="33" r=".36" fill="#0e0e0e"/>
<circle cx="33.8" cy="33" r=".36" fill="none" stroke="#0e0e0e" stroke-width=".16"/>
<path d="M30.3 27.7h3.5v19.5" fill="none" stroke="#0e0e0e" stroke-width=".17"/>
<circle cx="33.8" cy="33" r=".36" fill="#0e0e0e"/>
<circle cx="33.8" cy="33" r=".36" fill="none" stroke="#0e0e0e" stroke-width=".16"/>
<path d="M172.5 47.2h5.4" fill="none" stroke="#0e0e0e" stroke-width=".17"/>
<circle cx="177.9" cy="47.2" r=".36" fill="#0e0e0e"/>
<circle cx="177.9" cy="47.2" r=".36" fill="none" stroke="#0e0e0e" stroke-width=".16"/>
<path d="M74.7 40.1v8.9" fill="none" stroke="#0e0e0e" stroke-width=".17"/>
<circle cx="74.7" cy="40.1" r=".36" fill="#0e0e0e"/>
<circle cx="74.7" cy="40.1" r=".36" fill="none" stroke="#0e0e0e" stroke-width=".16"/>
<path d="M218.7 169.9h19.6" fill="none" stroke="#0e0e0e" stroke-width=".17"/>
<circle cx="227.6" cy="169.9" r=".36" fill="#0e0e0e"/>
<circle cx="227.6" cy="169.9" r=".36" fill="none" stroke="#0e0e0e" stroke-width=".16"/>
<circle cx="238.3" cy="169.9" r=".36" fill="#0e0e0e"/>
<circle cx="238.3" cy="169.9" r=".36" fill="none" stroke="#0e0e0e" stroke-width=".16"/>
<path d="M227.6 155.7v5.3" fill="none" stroke="#0e0e0e" stroke-width=".17"/>
<circle cx="227.6" cy="155.7" r=".36" fill="#0e0e0e"/>
<circle cx="227.6" cy="155.7" r=".36" fill="none" stroke="#0e0e0e" stroke-width=".16"/>
<path d="M227.6 166.4v3.5" fill="none" stroke="#0e0e0e" stroke-width=".17"/>
<circle cx="227.6" cy="169.9" r=".36" fill="#0e0e0e"/>
<circle cx="227.6" cy="169.9" r=".36" fill="none" stroke="#0e0e0e" stroke-width=".16"/>
<path d="M129.5 86.4v1.7M131.2 86.4v1.7M149 86.4v1.7M241.9 85.3v10.6h-1.8M154.3 109.5h5.4M154.3 111.2h5.4M154.3 104.1h5.4M154.3 102.4h5.4M259.7 115.5v1.8M266.8 115.5v1.8M143.7 132.6v8.9M149 132.6v8.9" fill="none" stroke="#0e0e0e" stroke-width=".17"/>
<circle cx="241.9" cy="94.2" r=".36" fill="#0e0e0e"/>
<circle cx="241.9" cy="94.2" r=".36" fill="none" stroke="#0e0e0e" stroke-width=".16"/>
<path d="M240.1 94.2h1.8" fill="none" stroke="#0e0e0e" stroke-width=".17"/>
<circle cx="241.9" cy="94.2" r=".36" fill="#0e0e0e"/>
<circle cx="241.9" cy="94.2" r=".36" fill="none" stroke="#0e0e0e" stroke-width=".16"/>
<path d="M192.1 103.1h23.1M240.1 106.6h1.8v10.7" fill="none" stroke="#0e0e0e" stroke-width=".17"/>
<circle cx="195.6" cy="103.1" r=".36" fill="#0e0e0e"/>
<circle cx="195.6" cy="103.1" r=".36" fill="none" stroke="#0e0e0e" stroke-width=".16"/>
<path d="M195.6 103.1v1.7" fill="none" stroke="#0e0e0e" stroke-width=".17"/>
<circle cx="195.6" cy="103.1" r=".36" fill="#0e0e0e"/>
<circle cx="195.6" cy="103.1" r=".36" fill="none" stroke="#0e0e0e" stroke-width=".16"/>
<path d="M53.4 79.2h5.3M195.6 95.9v3.6h19.6M266.9 83.3v23.3h-12.6M227.6 115.5v1.8" fill="none" stroke="#0e0e0e" stroke-width=".17"/>
<circle cx="254.3" cy="106.6" r=".36" fill="#0e0e0e"/>
<circle cx="254.3" cy="106.6" r=".36" fill="none" stroke="#0e0e0e" stroke-width=".16"/>
<circle cx="259.6" cy="106.6" r=".36" fill="#0e0e0e"/>
<circle cx="259.6" cy="106.6" r=".36" fill="none" stroke="#0e0e0e" stroke-width=".16"/>
<circle cx="266.8" cy="106.6" r=".36" fill="#0e0e0e"/>
<circle cx="266.8" cy="106.6" r=".36" fill="none" stroke="#0e0e0e" stroke-width=".16"/>
<path d="M266.8 106.6v3.6" fill="none" stroke="#0e0e0e" stroke-width=".17"/>
<circle cx="266.8" cy="106.6" r=".36" fill="#0e0e0e"/>
<circle cx="266.8" cy="106.6" r=".36" fill="none" stroke="#0e0e0e" stroke-width=".16"/>
<path d="M259.7 106.6v3.6" fill="none" stroke="#0e0e0e" stroke-width=".17"/>
<circle cx="259.6" cy="106.6" r=".36" fill="#0e0e0e"/>
<circle cx="259.6" cy="106.6" r=".36" fill="none" stroke="#0e0e0e" stroke-width=".16"/>
<path d="M37.4 152.1v8.9M81.8 173.5v1.8M106.7 168.1v5.4" fill="none" stroke="#0e0e0e" stroke-width=".17"/>
<circle cx="37.4" cy="152.1" r=".36" fill="#0e0e0e"/>
<circle cx="37.4" cy="152.1" r=".36" fill="none" stroke="#0e0e0e" stroke-width=".16"/>
<path d="M37.4 152.1h5.3v3.6" fill="none" stroke="#0e0e0e" stroke-width=".17"/>
<circle cx="37.4" cy="152.1" r=".36" fill="#0e0e0e"/>
<circle cx="37.4" cy="152.1" r=".36" fill="none" stroke="#0e0e0e" stroke-width=".16"/>
<circle cx="42.7" cy="152.1" r=".36" fill="#0e0e0e"/>
<circle cx="42.7" cy="152.1" r=".36" fill="none" stroke="#0e0e0e" stroke-width=".16"/>
<path d="M97.8 153.9v8.9" fill="none" stroke="#0e0e0e" stroke-width=".17"/>
<circle cx="97.8" cy="153.9" r=".36" fill="#0e0e0e"/>
<circle cx="97.8" cy="153.9" r=".36" fill="none" stroke="#0e0e0e" stroke-width=".16"/>
<path d="M106.7 153.9v8.9" fill="none" stroke="#0e0e0e" stroke-width=".17"/>
<circle cx="106.7" cy="153.9" r=".36" fill="#0e0e0e"/>
<circle cx="106.7" cy="153.9" r=".36" fill="none" stroke="#0e0e0e" stroke-width=".16"/>
<path d="M69.4 152.1h5.3v3.6h-12.4" fill="none" stroke="#0e0e0e" stroke-width=".17"/>
<circle cx="74.7" cy="153.9" r=".36" fill="#0e0e0e"/>
<circle cx="74.7" cy="153.9" r=".36" fill="none" stroke="#0e0e0e" stroke-width=".16"/>
<path d="M177.9 27.7v3.5" fill="none" stroke="#0e0e0e" stroke-width=".17"/>
<g font-size="1.6">
<text x="27.3" y="8.7">1</text>
<text x="61.6" y="8.7">2</text>
<text x="96.2" y="8.7">3</text>
<text x="130.6" y="8.7">4</text>
<text x="165.1" y="8.7">5</text>
<text x="199.4" y="8.7">6</text>
<text x="233.9" y="8.7">7</text>
<text x="268.4" y="8.7">8</text>
<text x="29.9" y="25.6">A1</text>
<text x="29.9" y="27.3">A2</text>
<text x="40.7" y="25.6">1</text>
<text x="49.5" y="25.6">2</text>
<text x="74.4" y="29.8" transform="rotate(-90 74.4 29.8)">4</text>
<text x="213.1" y="29.8" transform="rotate(-90 213.1 29.8)">2</text>
<text x="11.9" y="31.6">A</text>
<text x="40.7" y="32.7">1</text>
<text x="49.5" y="32.7">2</text>
<text x="69.1" y="32.7">1</text>
<text x="284" y="31.6">A</text>
<text x="60.2" y="39.8">1</text>
<text x="70.8" y="39.8">3</text>
<text x="74.4" y="36.9" transform="rotate(-90 74.4 36.9)">3</text>
<text x="213.1" y="38.6" transform="rotate(-90 213.1 38.6)">1</text>
<text x="60.1" y="43.3">2</text>
<text x="63.5" y="44.2">NC</text>
<text x="213.1" y="44" transform="rotate(-90 213.1 44)">2</text>
<text x="213.1" y="52.8" transform="rotate(-90 213.1 52.8)">1</text>
<text x="47" y="76.2">04</text>
<text x="51.3" y="77.1">03 SWCLK</text>
<text x="51.3" y="75.4">04</text>
<text x="12" y="80.9">B</text>
<text x="47" y="79.8">02</text>
<text x="47.1" y="78">03</text>
<text x="47.2" y="81.6">01</text>
<text x="51.3" y="80.7">01 VCC3V3</text>
<text x="51.3" y="78.9">02 SWDIO</text>
<text x="284.1" y="80.9">B</text>
<text x="129.1" y="90.3" transform="rotate(-90 129.1 90.3)">48 VCC3V3</text>
<text x="130.9" y="90.3" transform="rotate(-90 130.9 90.3)">47 GND</text>
<text x="132.7" y="90.3" transform="rotate(-90 132.7 90.3)">46</text>
<text x="133.6" y="95.6" transform="rotate(-90 133.6 95.6)">PB9</text>
<text x="134.5" y="90.3" transform="rotate(-90 134.5 90.3)">45</text>
<text x="135.3" y="95.6" transform="rotate(-90 135.3 95.6)">PB8</text>
<text x="136.2" y="90.3" transform="rotate(-90 136.2 90.3)">44</text>
<text x="138" y="90.3" transform="rotate(-90 138 90.3)">43</text>
<text x="138.9" y="95.6" transform="rotate(-90 138.9 95.6)">PB7</text>
<text x="139.8" y="90.3" transform="rotate(-90 139.8 90.3)">42</text>
<text x="140.7" y="95.6" transform="rotate(-90 140.7 95.6)">PB6</text>
<text x="141.6" y="90.3" transform="rotate(-90 141.6 90.3)">41</text>
<text x="142.5" y="95.6" transform="rotate(-90 142.5 95.6)">PB5</text>
<text x="143.3" y="90.3" transform="rotate(-90 143.3 90.3)">40</text>
<text x="144.2" y="95.6" transform="rotate(-90 144.2 95.6)">PB4</text>
<text x="145.1" y="90.3" transform="rotate(-90 145.1 90.3)">39</text>
<text x="146" y="95.5" transform="rotate(-90 146 95.5)">PB3</text>
<text x="146.9" y="90.3" transform="rotate(-90 146.9 90.3)">38</text>
<text x="148.7" y="90.3" transform="rotate(-90 148.7 90.3)">37</text>
<text x="216.6" y="95.6">2</text>
<text x="216.7" y="93.8">1</text>
<text x="220" y="94.7">EN/IN1</text>
<text x="229.7" y="94.7">PMODE</text>
<text x="238" y="93.8">16</text>
<text x="238" y="95.6">15</text>
<text x="125.6" y="100.2">1</text>
<text x="128.9" y="101.1">VBAT</text>
<text x="130" y="97.9" transform="rotate(-90 130 97.9)">VDD_3</text>
<text x="131.8" y="97.4" transform="rotate(-90 131.8 97.4)">VSS_3</text>
<text x="137.1" y="98" transform="rotate(-90 137.1 98)">BOOT0</text>
<text x="144.5" y="101.1">VDD_2</text>
<text x="147.8" y="96.5" transform="rotate(-90 147.8 96.5)">PA15</text>
<text x="149.6" y="96.5" transform="rotate(-90 149.6 96.5)">PA14</text>
<text x="152.2" y="100.2">36 VCC3V3</text>
<text x="216.6" y="99.1">4</text>
<text x="216.6" y="100.9">5</text>
<text x="216.7" y="97.4">3</text>
<text x="220" y="96.5">PH/IN2</text>
<text x="220" y="98.3">NSLEEP</text>
<text x="220" y="100">NFAULT</text>
<text x="220" y="101.8">VREF</text>
<text x="231.9" y="96.5">GND</text>
<text x="232.2" y="100">CPH</text>
<text x="232.2" y="101.8">VCP</text>
<text x="232.4" y="98.3">CPL</text>
<text x="238" y="97.4">14</text>
<text x="238" y="99.1">13</text>
<text x="238" y="100.9">12</text>
<text x="38.8" y="107.4">4</text>
<text x="74.4" y="107.4">4</text>
<text x="125.5" y="102">2</text>
<text x="125.5" y="105.6">4</text>
<text x="125.6" y="103.8">3</text>
<text x="125.6" y="107.4">5</text>
<text x="128.9" y="102.9">PC13-TAMPER-RTC</text>
<text x="128.9" y="104.7">PC14-OSC32_IN</text>
<text x="128.9" y="106.5">PC15-OSC32_OUT</text>
<text x="145.1" y="102.9">VSS_2</text>
<text x="146" y="106.5">PA12</text>
<text x="146" y="104.7">PA13</text>
<text x="152.2" y="102">35</text>
<text x="152.2" y="103.8">34 SWDIO</text>
<text x="152.2" y="105.6">33</text>
<text x="152.2" y="107.4">32</text>
<text x="195.3" y="107" transform="rotate(-90 195.3 107)">2</text>
<text x="202.4" y="107" transform="rotate(-90 202.4 107)">2</text>
<text x="216.6" y="102.7">6</text>
<text x="216.6" y="104.5">7</text>
<text x="216.6" y="106.3">8</text>
<text x="220" y="103.6">IPROPI</text>
<text x="220" y="105.4">IMODE</text>
<text x="220" y="107.1">OUT1</text>
<text x="231" y="107.1">PGND</text>
<text x="231.3" y="105.4">OUT2</text>
<text x="232.7" y="103.6">VM</text>
<text x="238" y="102.7">11</text>
<text x="238" y="104.5">10</text>
<text x="238" y="106.3">9</text>
<text x="38.8" y="112.7">1</text>
<text x="38.8" y="110.9">2</text>
<text x="38.8" y="109.1">3</text>
<text x="74.4" y="112.7">1</text>
<text x="74.4" y="110.9">2</text>
<text x="74.4" y="109.1">3</text>
<text x="125.5" y="109.1">6</text>
<text x="125.5" y="110.9">7</text>
<text x="125.5" y="112.7">8</text>
<text x="128.9" y="108.2">OSC_IN</text>
<text x="128.9" y="110">OSC_OUT</text>
<text x="128.9" y="111.8">NRST</text>
<text x="128.9" y="113.6">VSSA</text>
<text x="145.9" y="110">PA10</text>
<text x="146.1" y="108.2">PA11</text>
<text x="146.8" y="111.8">PA9</text>
<text x="146.8" y="113.6">PA8</text>
<text x="152.2" y="109.1">31</text>
<text x="152.2" y="110.9">30</text>
<text x="152.2" y="112.7">29</text>
<text x="228.2" y="110.7" transform="rotate(-90 228.2 110.7)">EP</text>
<text x="124.7" y="116.2">10</text>
<text x="124.7" y="119.8">12</text>
<text x="124.8" y="118">11</text>
<text x="125.5" y="114.5">9</text>
<text x="128.9" y="115.4">VDDA</text>
<text x="128.9" y="117.1">PA0-WKUP</text>
<text x="128.9" y="118.9">PA1</text>
<text x="146" y="117.1">PB14</text>
<text x="146.1" y="115.4">PB15</text>
<text x="146.1" y="118.9">PB13</text>
<text x="152.2" y="114.5">28</text>
<text x="152.2" y="116.2">27</text>
<text x="152.2" y="118">26</text>
<text x="152.2" y="119.8">25</text>
<text x="195.3" y="115.7" transform="rotate(-90 195.3 115.7)">1</text>
<text x="202.4" y="115.7" transform="rotate(-90 202.4 115.7)">1</text>
<text x="227.3" y="114.9" transform="rotate(-90 227.3 114.9)">17</text>
<text x="128.9" y="120.7">PA2</text>
<text x="146" y="120.7">PB12</text>
<text x="12" y="130.3">C</text>
<text x="129.1" y="131.9" transform="rotate(-90 129.1 131.9)">13</text>
<text x="130" y="127.8" transform="rotate(-90 130 127.8)">PA3</text>
<text x="130.9" y="132" transform="rotate(-90 130.9 132)">14</text>
<text x="131.8" y="127.8" transform="rotate(-90 131.8 127.8)">PA4</text>
<text x="132.7" y="132" transform="rotate(-90 132.7 132)">15</text>
<text x="133.6" y="127.8" transform="rotate(-90 133.6 127.8)">PA5</text>
<text x="134.5" y="132" transform="rotate(-90 134.5 132)">16</text>
<text x="135.3" y="127.8" transform="rotate(-90 135.3 127.8)">PA6</text>
<text x="136.2" y="132" transform="rotate(-90 136.2 132)">17</text>
<text x="137.1" y="127.8" transform="rotate(-90 137.1 127.8)">PA7</text>
<text x="138" y="132" transform="rotate(-90 138 132)">18</text>
<text x="138.9" y="127.8" transform="rotate(-90 138.9 127.8)">PB0</text>
<text x="139.8" y="132" transform="rotate(-90 139.8 132)">19</text>
<text x="140.7" y="127.8" transform="rotate(-90 140.7 127.8)">PB1</text>
<text x="141.6" y="132" transform="rotate(-90 141.6 132)">20</text>
<text x="142.5" y="127.8" transform="rotate(-90 142.5 127.8)">PB2</text>
<text x="143.3" y="131.9" transform="rotate(-90 143.3 131.9)">21</text>
<text x="144.2" y="127.8" transform="rotate(-90 144.2 127.8)">PB10</text>
<text x="145.1" y="132" transform="rotate(-90 145.1 132)">22</text>
<text x="146" y="127.8" transform="rotate(-90 146 127.8)">PB11</text>
<text x="146.9" y="131.9" transform="rotate(-90 146.9 131.9)">23</text>
<text x="147.8" y="127.8" transform="rotate(-90 147.8 127.8)">VSS_1</text>
<text x="148.7" y="132" transform="rotate(-90 148.7 132)">24</text>
<text x="149.6" y="127.8" transform="rotate(-90 149.6 127.8)">VDD_1</text>
<text x="206" y="131.1">A1</text>
<text x="284" y="130.3">C</text>
<text x="206" y="132.9">A2</text>
<text x="44.2" y="155.4">5</text>
<text x="44.2" y="151.8">3</text>
<text x="47.5" y="152.7">VIN</text>
<text x="53.1" y="152.7">BOOT</text>
<text x="60.2" y="151.8">6</text>
<text x="60.2" y="155.4">2</text>
<text x="44.1" y="158.9">4</text>
<text x="47.5" y="156.3">EN</text>
<text x="47.5" y="159.8">FB</text>
<text x="54.1" y="159.8">GND</text>
<text x="55.1" y="156.3">SW</text>
<text x="60.2" y="158.9">1</text>
<text x="238" y="159.6" transform="rotate(-90 238 159.6)">2</text>
<text x="238" y="168.4" transform="rotate(-90 238 168.4)">1</text>
<text x="11.9" y="179.6">D</text>
<text x="284" y="179.6">D</text>
<text x="221.4" y="187.4">Title</text>
<text x="221.4" y="192.7">Size</text>
<text x="222.3" y="195.4">A3</text>
<text x="230.3" y="192.7">Number</text>
<text x="265.9" y="192.7">Revision</text>
<text x="27.3" y="202.5">1</text>
<text x="61.6" y="202.5">2</text>
<text x="96.2" y="202.5">3</text>
<text x="130.6" y="202.5">4</text>
<text x="165.1" y="202.5">5</text>
<text x="199.4" y="202.5">6</text>
<text x="221.4" y="198">Date:</text>
<text x="221.4" y="199.8">File:</text>
<text x="229.4" y="198">10.02.2026</text>
<text x="229.4" y="199.8">D:\projects\..\Sheet2.SchDoc</text>
<text x="233.9" y="202.5">7</text>
<text x="257" y="199.8">Drawn By:</text>
<text x="257" y="198">Sheet</text>
<text x="261.7" y="198">of</text>
<text x="268.4" y="202.5">8</text>
</g>
<g font-size="1.6" fill="#0e0e0e">
<text x="41.7" y="23.8">F1</text>
<text x="24.9" y="24.7">J2</text>
<text x="41.7" y="29.1">2920L400/15MR</text>
<text x="24.9" y="30">POWER S</text>
<text x="42" y="31.6">R17</text>
<text x="42" y="35.5">CRGCQ2512F100K</text>
<text x="77.4" y="32.5">Q1</text>
<text x="77.4" y="34.3">NTD25P03LT4G</text>
<text x="178.9" y="35.5">R3</text>
<text x="214.5" y="32">R8</text>
<text x="214.5" y="33.7">AT0402 10kOhm</text>
<text x="252" y="32.4" transform="rotate(90 252 32.4)">LED 0803</text>
<text x="258.2" y="33" transform="rotate(90 258.2 33)">D1</text>
<text x="62.1" y="36.2">D2</text>
<text x="178.9" y="37.3">0603 10KohM</text>
<text x="62.1" y="46.9">BZX84C12-7-F</text>
<text x="167.2" y="45.1">SW1</text>
<text x="214.5" y="46.2">R9</text>
<text x="214.5" y="48">AT0402 31.6kΩ</text>
<text x="257.1" y="42.6">R4</text>
<text x="257.1" y="44.4">510Ω 0603</text>
<text x="179.8" y="51">C3</text>
<text x="179.8" y="52.7">0603 100nF</text>
<text x="44.5" y="73.6">JP1</text>
<text x="124.5" y="77.1">0603 10k Ohm</text>
<text x="131.6" y="75.4">R5</text>
<text x="67.4" y="78.7">C15</text>
<text x="67.6" y="80.7">0603 100nF</text>
<text x="44.5" y="84.2">SWD</text>
<text x="152.6" y="89.6">B1</text>
<text x="190.6" y="87" transform="rotate(90 190.6 87)">0603 10k Ohm</text>
<text x="192.4" y="87" transform="rotate(90 192.4 87)">R10</text>
<text x="152.6" y="91.4">STM32F103C8T6</text>
<text x="218.7" y="90.3">B2</text>
<text x="218.7" y="92">DRV8874PWPR</text>
<text x="252.5" y="93.8">C4</text>
<text x="254.3" y="95.6">0603 0.022uF</text>
<text x="33.7" y="105.4">P1</text>
<text x="69.2" y="105.4">P2</text>
<text x="256.1" y="102.7">C5</text>
<text x="256.1" y="104.5">0603 0.1uF</text>
<text x="190.6" y="108.4" transform="rotate(90 190.6 108.4)">AT0402 1.8kOhm</text>
<text x="192.4" y="108.4" transform="rotate(90 192.4 108.4)">R11</text>
<text x="204.9" y="108.4" transform="rotate(90 204.9 108.4)">62 kOhm</text>
<text x="206.6" y="108.4" transform="rotate(90 206.6 108.4)">R16</text>
<text x="250.7" y="113.4">0603 0.1uF</text>
<text x="256.1" y="111.6">C6</text>
<text x="268.5" y="111.6">C16</text>
<text x="269.1" y="113.4">865230457008</text>
<text x="33.7" y="116.4">AS6500_port</text>
<text x="69.2" y="116.4">UART</text>
<text x="201" y="130.3">J1</text>
<text x="201" y="135.6">DC MOTOR</text>
<text x="65.8" y="148.3">C1</text>
<text x="142.3" y="144.7">R6</text>
<text x="142.3" y="146.5">0603 10k Ohm</text>
<text x="46.3" y="150">U2</text>
<text x="62.3" y="150">0603 0.1UF 25V</text>
<text x="74.7" y="151.8">6.8uH 3A</text>
<text x="76.5" y="150">L0</text>
<text x="175.9" y="155.2">0603 100nF</text>
<text x="215.7" y="153.4">C18</text>
<text x="69.4" y="160.7">0603 100KOhm</text>
<text x="76.5" y="158.9">R14</text>
<text x="90.7" y="160.7">C12</text>
<text x="215.7" y="159.1">0603 20pF</text>
<text x="239.4" y="161.8">R15</text>
<text x="26.7" y="164.3">0805 10UF</text>
<text x="32" y="162.5">C11</text>
<text x="46.3" y="162.5">TPS54302DDCR</text>
<text x="76.5" y="167.8">R7</text>
<text x="88.9" y="162.5">0603 47pF</text>
<text x="99.6" y="166">C14</text>
<text x="99.6" y="167.8">22uF</text>
<text x="108.3" y="165.9">C13</text>
<text x="108.3" y="167.6">22uF</text>
<text x="170.9" y="163.5">C7</text>
<text x="178.2" y="163.5">C8</text>
<text x="185.5" y="163.4">C9</text>
<text x="191.7" y="163.4">C10</text>
<text x="215.7" y="167.6">C2</text>
<text x="229.6" y="163">Y1</text>
<text x="229.6" y="164.8">8MHz</text>
<text x="239.4" y="163.5">0603 1M 0hm</text>
<text x="67.6" y="169.6">SMD 22.1K OHM</text>
<text x="215.7" y="173.3">0603 20pF</text>
</g>
<g font-size="1.6" fill="#262626">
<text x="174.9" y="25.6">VCC3V3</text>
<text x="210.4" y="25.6">VCC3V3</text>
<text x="253.1" y="25.6">VCC3V3</text>
<text x="224.1" y="39.8">VREF</text>
<text x="177.8" y="45.1">RESET</text>
<text x="32.1" y="52.2">GND</text>
<text x="73.4" y="52.2">12V</text>
<text x="176.1" y="59.4">GND</text>
<text x="254.4" y="59.4">GND</text>
<text x="211.7" y="61.1">GND</text>
<text x="133.5" y="66.5">GND</text>
<text x="67.7" y="75.4">GND</text>
<text x="192.7" y="81.4">VCC3V3</text>
<text x="240.2" y="81.4">GND</text>
<text x="265.6" y="81.2">12V</text>
<text x="148.7" y="86.4" transform="rotate(-90 148.7 86.4)">SWCLK</text>
<text x="206.3" y="93.8">PWM</text>
<text x="206.3" y="95.6">DIR</text>
<text x="206.3" y="97.4">NSLEEP</text>
<text x="206.3" y="99.1">NFAULT</text>
<text x="40.9" y="107.4">GND</text>
<text x="76.5" y="107.4">GND</text>
<text x="117" y="107.4">OSCIN</text>
<text x="156.1" y="102">GND</text>
<text x="192.1" y="102.7">ADC</text>
<text x="40.9" y="110.9">PB10_SCL</text>
<text x="40.9" y="112.7">VCC3V3</text>
<text x="40.9" y="109.1">PB11_SDA</text>
<text x="76.5" y="109.1">RX</text>
<text x="76.5" y="110.9">TX</text>
<text x="76.5" y="112.7">VCC3V3</text>
<text x="117" y="109.1">OSCOUT</text>
<text x="117" y="110.9">RESET</text>
<text x="117" y="112.7">GND</text>
<text x="156.1" y="109.1">RX</text>
<text x="156.1" y="110.9">TX</text>
<text x="117" y="114.5">VCC3V3</text>
<text x="193.9" y="122.3">GND</text>
<text x="201" y="122.3">GND</text>
<text x="225.9" y="122.3">GND</text>
<text x="240.2" y="122.3">GND</text>
<text x="257.9" y="122.3">GND</text>
<text x="265" y="122.3">GND</text>
<text x="211.6" y="127.6">OUT1</text>
<text x="245.4" y="127.6">OUT2</text>
<text x="130.9" y="141.5" transform="rotate(-90 130.9 141.5)">ADC</text>
<text x="132.7" y="141.5" transform="rotate(-90 132.7 141.5)">DIR</text>
<text x="134.5" y="141.5" transform="rotate(-90 134.5 141.5)">PWM</text>
<text x="136.2" y="141.5" transform="rotate(-90 136.2 141.5)">NFAULT</text>
<text x="138" y="141.5" transform="rotate(-90 138 141.5)">NSLEEP</text>
<text x="143.3" y="141.5" transform="rotate(-90 143.3 141.5)">PB10_SCL</text>
<text x="145.1" y="141.5" transform="rotate(-90 145.1 141.5)">PB11_SDA</text>
<text x="146.9" y="141.5" transform="rotate(-90 146.9 141.5)">GND</text>
<text x="148.7" y="141.5" transform="rotate(-90 148.7 141.5)">VCC3V3</text>
<text x="36" y="144.7">12V</text>
<text x="103.8" y="144.7">VCC3V3</text>
<text x="243.6" y="155.4">OSCIN</text>
<text x="138.8" y="157.1">GND</text>
<text x="166.3" y="158.4">VCC3V3</text>
<text x="173.7" y="158.4">VCC3V3</text>
<text x="180.9" y="158.2">VCC3V3VCC3V3</text>
<text x="167.6" y="170.8">GND</text>
<text x="174.9" y="170.8">GND</text>
<text x="182.2" y="170.6">GND</text>
<text x="188.4" y="170.6">GND</text>
<text x="243.6" y="169.6">OSCOUT</text>
<text x="80.1" y="178.5">GND</text>
<text x="96.1" y="178.5">GND</text>
<text x="105" y="178.5">GND</text>
<text x="60.6" y="180.3">GND</text>
</g>
<text font-size="1.6" fill="#1c1c1c" x="267.1" y="111" transform="rotate(90 267.1 111)">+</text>
</svg>
